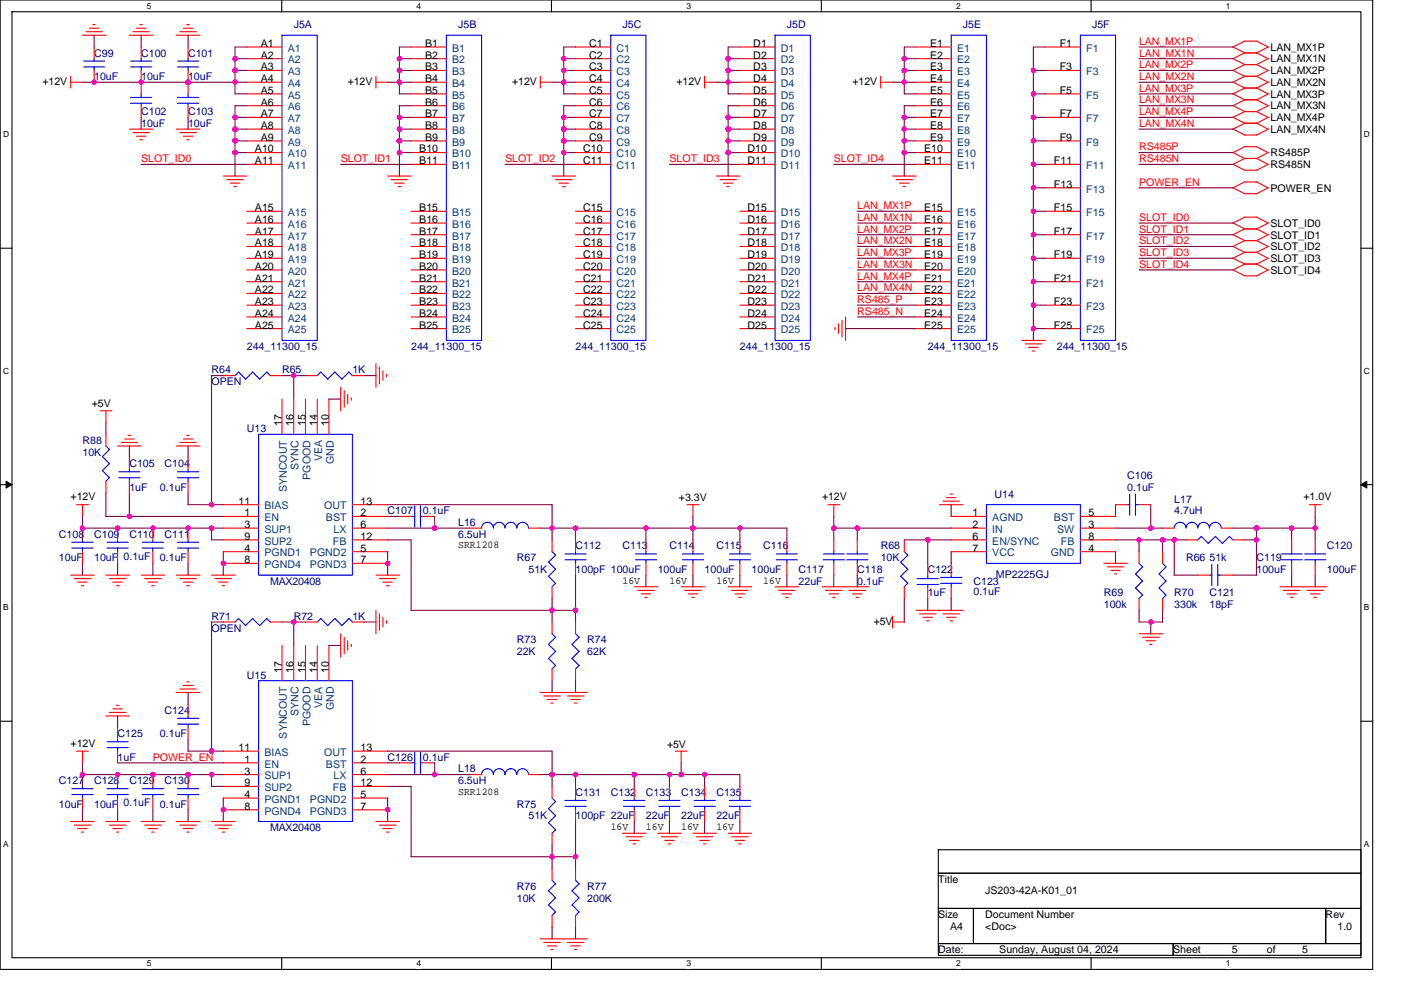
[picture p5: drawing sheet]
<svg xmlns="http://www.w3.org/2000/svg" width="297mm" height="210mm" viewBox="0 0 297 210" stroke-linecap="round" stroke-linejoin="round" font-family="sans-serif">
<path d="M0 0h291v205.6h-291zM2.5 2.5h286v200.6h-286z" fill="none" stroke="#000" stroke-width=".23"/>
<g fill="#fff">
<path d="M31.1 .3h1v1.9h-1z"/>
<path d="M31.1 203.4h1v2h-1z"/>
</g>
<path d="M59.7 0v2.5M59.7 203.1v2.5" fill="none" stroke="#000" stroke-width=".23"/>
<g fill="#fff">
<path d="M88.3 .3h1v1.9h-1z"/>
<path d="M88.3 203.4h1v2h-1z"/>
</g>
<path d="M116.9 0v2.5M116.9 203.1v2.5" fill="none" stroke="#000" stroke-width=".23"/>
<g fill="#fff">
<path d="M145.5 .3h1v1.9h-1z"/>
<path d="M145.5 203.4h1v2h-1z"/>
</g>
<path d="M174.1 0v2.5M174.1 203.1v2.5" fill="none" stroke="#000" stroke-width=".23"/>
<g fill="#fff">
<path d="M202.7 .3h1v1.9h-1z"/>
<path d="M202.7 203.4h1v2h-1z"/>
</g>
<path d="M231.3 0v2.5M231.3 203.1v2.5" fill="none" stroke="#000" stroke-width=".23"/>
<g fill="#fff">
<path d="M259.9 .3h1v1.9h-1z"/>
<path d="M259.9 203.4h1v2h-1z"/>
<path d="M.7 27.6h1.3v1.9h-1.3z"/>
<path d="M289.2 27.6h1.3v1.9h-1.3z"/>
<path d="M.7 77.7h1.3v2h-1.3z"/>
<path d="M289.2 77.7h1.3v2h-1.3z"/>
</g>
<path d="M0 52.6h2.5M288.5 52.6h2.5" fill="none" stroke="#000" stroke-width=".23"/>
<g fill="#fff">
<path d="M.7 127.9h1.2v2h-1.2z"/>
<path d="M289.2 127.9h1.2v2h-1.2z"/>
</g>
<path d="M0 102.8h2.5M288.5 102.8h2.5" fill="none" stroke="#000" stroke-width=".23"/>
<path d="M1.3 102.1l1.2 .7-1.2 .7zM288.5 102.8l1.3-.7v1.4z" fill="#000" stroke="#000" stroke-width=".21"/>
<g fill="#fff">
<path d="M.7 178h1.2v2h-1.2z"/>
<path d="M289.2 178h1.2v2h-1.2z"/>
</g>
<path d="M0 153h2.5M288.5 153h2.5M198.9 180.2h89.6v5h-89.6zM198.9 185.2h89.6v7.5h-89.6zM198.9 192.7h7.5v7.4h-7.5zM206.4 192.7h74.7v7.4h-74.7zM281.1 192.7h7.4v7.4h-7.4zM198.9 200.1h49.8v2.5h-49.8zM248.7 200.1h39.8v2.5h-39.8z" fill="none" stroke="#000" stroke-width=".23"/>
<g fill="none" stroke="#f00" stroke-width=".23">
<path d="M15 17.4h2.5M15 16.2v2.5M17.5 7.5h5M18.2 6.7h3.5M19 6h2M19.7 5.2h.5M20 10v2.4M20 14.9v2.5M27.4 7.5h5M28.1 6.7h3.6M28.9 6h2M29.7 5.2h.5"/>
<path d="M29.9 10v2.4M29.9 14.9v5M37.4 7.5h5M38.1 6.7h3.5M38.9 6h2M39.6 5.2h.5M39.9 10v2.4M39.9 14.9v5M52.3 17.4h7.5M52.3 10h7.5M52.3 12.4h7.5M52.3 14.9h7.5"/>
<path d="M52.3 19.9h7.5M79.7 16.2v2.5M79.7 17.4h2.5M87.2 17.4h7.4M87.2 10h7.4M87.2 12.4h7.4M87.2 14.9h7.4M87.2 19.9h7.4M114.6 17.4h2.5M114.6 16.2v2.5M122 17.4h7.5M122 10h7.5"/>
<path d="M122 12.4h7.5M122 14.9h7.5M122 19.9h7.5M149.4 17.4h2.5M149.4 16.2v2.5M156.9 17.4h7.4M156.9 10h7.4M156.9 12.4h7.4M156.9 14.9h7.4M156.9 19.9h7.4M186.7 17.4h2.5M186.7 16.2v2.5"/>
<path d="M194.2 17.4h7.5M194.2 10h7.5M194.2 12.4h7.5M194.2 14.9h7.5M194.2 19.9h7.5M221.6 10h7.5M221.6 14.9h7.5M221.6 19.9h7.5M261.4 12.4l2.5 1.3-2.5 1.2M261.4 14.9l2.5 1.3-2.5 1.2M261.4 17.4l2.5 1.3-2.5 1.2M261.4 19.9l2.5 1.3-2.5 1.2"/>
<path d="M261.4 9.9l2.5 1.3M263.9 13.7h2.5l2.5 1.3-2.5 1.2M263.9 16.2h2.5l2.5 1.3-2.5 1.2M263.9 18.7h2.5l2.5 1.2-2.5 1.3M263.9 8.7h2.5l2.5 1.3-2.5 1.2M263.9 11.2l-2.5 1.2M263.9 8.7l-2.5 1.3M266.4 11.2l2.5 1.3-2.5 1.2M266.4 11.2h-2.5M27.4 27.4h5M28.2 28.1h3.5M28.9 28.9h2"/>
<path d="M29.7 29.6h.5M29.9 22.4v2.5M37.4 27.4h5M38.1 28.1h3.5M38.9 28.9h2M39.6 29.6h.5M39.9 22.4v2.5M47.3 37.3h5M48.1 38.1h3.5M48.8 38.8h2M49.6 39.6h.5M52.3 27.4h7.5"/>
<path d="M52.3 22.4h7.5M52.3 24.9h7.5M52.3 29.9h7.5M52.3 32.4h7.5M52.3 34.9h7.5M82.2 37.3h5M82.9 38.1h3.5M83.7 38.8h2M84.4 39.6h.6M87.2 27.4h7.4M87.2 22.4h7.4M87.2 24.9h7.4"/>
<path d="M87.2 29.9h7.4M87.2 32.4h7.4M87.2 34.9h7.4M117 37.3h5M117.8 38.1h3.5M118.5 38.8h2M119.3 39.6h.5M122 27.4h7.5M122 22.4h7.5M122 24.9h7.5M122 29.9h7.5M122 32.4h7.5"/>
<path d="M122 34.9h7.5M151.9 37.3h5M152.6 38.1h3.5M153.4 38.8h2M154.1 39.6h.5M156.9 27.4h7.4M156.9 22.4h7.4M156.9 24.9h7.4M156.9 29.9h7.4M156.9 32.4h7.4M156.9 34.9h7.4M189.2 37.3h5"/>
<path d="M190 38.1h3.5M190.7 38.8h2M191.5 39.6h.5M194.2 27.4h7.5M194.2 22.4h7.5M194.2 24.9h7.5M194.2 29.9h7.5M194.2 32.4h7.5M194.2 34.9h7.5M221.6 24.9h7.5M221.6 29.9h7.5M221.6 34.9h7.5"/>
<path d="M221.6 39.8h7.5M261.4 22.4l2.5 1.3-2.5 1.2M261.4 24.9l2.5 1.2-2.5 1.3M261.4 27.4l2.5 1.2M261.4 39.8l2.5 1.3M261.4 32.3l2.5 1.3-2.5 1.3M261.4 34.8l2.5 1.3M261.4 39.8l2.5-1.2h2.5l2.5 1.3-2.5 1.2M261.4 32.4l2.5-1.3h2.5l2.5 1.3-2.5 1.2M263.9 21.2h2.5l2.5 1.2-2.5 1.3M263.9 23.7h2.5l2.5 1.2-2.5 1.3M263.9 26.1h2.5l2.5 1.3-2.5 1.3"/>
<path d="M263.9 28.6h2.5M263.9 33.6h2.5l2.5 1.3-2.5 1.2M263.9 36.1h2.5M52.3 44.8h7.5M52.3 47.3h7.5M52.3 49.8h7.5M52.3 52.3h7.5M52.3 54.8h7.5M52.3 57.3h7.5M52.3 59.8h7.5M87.2 44.8h7.4M87.2 47.3h7.4"/>
<path d="M87.2 49.8h7.4M87.2 52.3h7.4M87.2 54.8h7.4M87.2 57.3h7.4M87.2 59.8h7.4M122 44.8h7.5M122 47.3h7.5M122 49.8h7.5M122 52.3h7.5M122 54.8h7.5M122 57.3h7.5M122 59.8h7.5"/>
<path d="M156.9 44.8h7.4M156.9 47.3h7.4M156.9 49.8h7.4M156.9 52.3h7.4M156.9 54.8h7.4M156.9 57.3h7.4M156.9 59.8h7.4M194.2 44.8h7.5M194.2 47.3h7.5M194.2 49.8h7.5M194.2 52.3h7.5M194.2 54.8h7.5"/>
<path d="M194.2 57.3h7.5M194.2 59.8h7.5M221.6 44.8h7.5M221.6 49.8h7.5M221.6 54.8h7.5M221.6 59.8h7.5M261.4 47.3l2.5 1.3-2.5 1.2M261.4 49.8l2.5 1.2M261.4 52.3l2.5 1.2-2.5 1.3M261.4 54.8l2.5 1.2M261.4 57.2l2.5 1.3M261.4 47.3l2.5-1.3 2.5 .1 2.5 1.2-2.5 1.3"/>
<path d="M263.9 41.1h2.5M263.9 48.6h2.5M263.9 51h2.5M263.9 53.5h2.5M263.9 56h2.5M263.9 51l-2.5 1.3M263.9 56l-2.5 1.3M266.4 48.6l2.5 1.2M266.4 51l2.5 1.3M266.4 53.5l2.5 1.3M266.4 56l2.5 1.3M268.9 49.8l-2.5 1.3"/>
<path d="M268.9 52.3l-2.5 1.3M268.9 54.8l-2.5 1.2M268.9 57.3l-2.5 1.2h-2.5M47.3 79.7h2.5M52.3 62.2h7.5M52.3 64.7h7.5M52.3 67.2h7.5M52.3 69.7h7.5M57.3 79.7h2.5M64.8 79.7h2.5M74.7 79.7h2.5M79.7 77.2v4.9"/>
<path d="M80.5 77.9v3.5M81.2 78.7v2M81.9 79.4v.5M87.2 62.2h7.4M87.2 64.7h7.4M87.2 67.2h7.4M87.2 69.7h7.4M122 62.2h7.5M122 64.7h7.5M122 67.2h7.5M122 69.7h7.5M156.9 62.2h7.4"/>
<path d="M156.9 64.7h7.4M156.9 67.2h7.4M156.9 69.7h7.4M177 69.4v.6M177.8 68.7v2M178.5 68v3.5M179.3 67.2v5M194.2 62.2h7.5M194.2 64.7h7.5M194.2 67.2h7.5M194.2 69.7h7.5M216.6 72.2h5"/>
<path d="M217.4 72.9h3.5M218.1 73.7h2M218.8 74.4h.6M221.6 64.7h7.5M221.6 69.7h7.5M21.2 87.1h2.5M22.5 92.1v2.5M22.5 87.1v2.5M24.9 94.6h5M25.7 93.9h3.5M26.4 93.1h2M27.2 92.4h.5"/>
<path d="M27.4 97.1v2.5M37.4 94.6h5M38.1 93.9h3.5M38.9 93.1h2M39.6 92.4h.5M39.9 97.1v2.5M59.8 84.6v7.5M62.3 84.6v7.5M64.8 84.6v7.5M67.3 84.6v7.5M69.7 84.6v7.5M72.2 82.1v5"/>
<path d="M73 82.9v3.5M73.7 83.7v2M74.5 84.4v.5M16.2 107h2.5M17.5 112v2.5M17.5 117v2.5M17.5 107v2.6M22.5 102.1v2.5M24.9 112v2.5M24.9 117v2.5M27.4 102.1v2.5M32.4 112v2.5"/>
<path d="M32.4 117v2.5M39.9 102.1v2.5M39.9 112v2.5M39.9 117v2.5M47.3 107h7.5M47.3 119.5h7.5M47.3 109.5h7.5M47.3 112h7.5M47.3 117h7.5M47.3 114.5h7.5M74.7 107h7.5M74.7 119.5h7.5"/>
<path d="M74.7 109.5h7.5M74.7 112h7.5M74.7 117h7.5M74.7 114.5h7.5M84.7 109.5h2.5M89.7 109.5h2.5M99.6 112h2.5M112.1 112h2.5M117 114.5v2.5M122 114.5v2.5M122 119.5v2.5M136.9 114.5v2.5"/>
<path d="M136.9 119.5v2.5M145.7 107h2.5M146.9 107v2.6M146.9 114.5v2.5M146.9 119.5v2.5M156.9 114.5v2.5M156.9 119.5v2.5M166.8 114.5v2.5M166.8 119.5v2.5M175.5 107h2.6M176.8 107v2.6M176.8 114.5v2.5"/>
<path d="M176.8 119.5v2.5M181.8 114.5v2.5M181.8 119.5v2.5M191.7 114.5v2.5M196.7 119.5v2.5M199.2 107h5M199.9 106.3h3.5M200.7 105.6h2M201.4 104.8h.5M201.7 109.5h7.4M201.7 112h7.4M201.7 117h7.4"/>
<path d="M201.7 114.5h7.4M201.7 119.5v2.5M229.1 109.5h7.4M229.1 112h7.4M229.1 117h7.4M229.1 114.5h7.4M234 119.5h5M236.5 107h2.5M241.5 117v2.5M241.5 107h2.5M246.5 112h2.5M246.5 117v2.5"/>
<path d="M251.5 114.5h2.5M258.9 112h2.5M261.4 114.5h2.5M273.9 114.5v2.5M273.9 119.5v2.5M277.6 107h2.5M278.8 107v2.6M278.8 114.5v2.5M278.8 119.5v2.5M15 122h5M15.7 122.7h3.5M16.5 123.5h2"/>
<path d="M17.2 124.2h.5M22.5 122h4.9M23.2 122.7h3.5M23.9 123.5h2M24.7 124.2h.5M29.9 122h5M30.7 122.7h3.5M31.4 123.5h2M32.1 124.2h.6M37.4 122h5M38.1 122.7h3.5M38.9 123.5h2"/>
<path d="M39.6 124.2h.5M44.8 122h5M45.6 122.7h3.5M46.3 123.5h2M47.1 124.2h.5M47.3 131.9h2.5M57.3 131.9h2.5M59.8 136.9v7.5M62.3 136.9v7.5M64.8 131.9h2.5M64.8 136.9v7.5M67.3 136.9v7.5"/>
<path d="M69.7 136.9v7.5M72.2 134.4v5M73 135.1v3.6M73.7 135.9v2M74.5 136.7v.5M74.7 131.9h2.5M79.7 129.4v5M79.7 122h5M80.5 130.2v3.5M80.5 122.7h3.5M81.2 123.5h2M81.2 130.9v2"/>
<path d="M81.9 131.7v.5M81.9 124.2h.6M117 124.5v2.5M117 131.9v2.5M122 131.9v2.5M134.5 124.5h5M135.2 125.2h3.5M135.9 126h2M136.7 126.7h.5M144.4 124.5h5M145.2 125.2h3.5M145.9 126h2"/>
<path d="M146.7 126.7h.5M154.4 124.5h5M155.1 125.2h3.5M155.8 126h2.1M156.6 126.7h.5M164.3 124.5h5M165.1 125.2h3.5M165.8 126h2M166.6 126.7h.5M174.3 124.5h10M175 125.2h3.5M175.8 126h2"/>
<path d="M176.5 126.7h.6M180 125.2h3.5M180.7 126h2M181.5 126.7h.5M189.2 131.9h2.5M189.2 130.7v2.5M191.7 124.5v2.5M194.9 130.2h3.6M195.7 130.9h2M196.4 131.7h.6M196.7 124.5v2.5M199.9 130.2h3.5"/>
<path d="M200.7 130.9h2M201.4 131.7h.5M201.7 124.5v2.5M204.2 129.5h-10M234.8 120.2h3.5M235.5 121h2M236.3 121.7h.5M241.5 134.4h5M241.5 127v2.5M242.2 135.2h3.6M243 135.9h2M243.7 136.7h.6"/>
<path d="M246.5 127v2.5M254 122h2.4M258.9 122h2.5M271.4 124.5h9.9M272.1 125.2h3.5M272.8 126h2M273.6 126.7h.5M277.1 125.2h3.5M277.8 126h2M278.6 126.7h.5M16.2 159.3h2.5M17.5 159.3v2.5"/>
<path d="M22.4 151.8h5M23.2 151.1h3.5M23.9 150.3h2M24.7 149.6h.5M24.9 154.3v2.5M24.9 159.3v2.5M37.4 146.9h5M38.1 146.1h3.5M38.9 145.4h2M39.6 144.6h.5M39.9 149.4v2.4M39.9 154.3v2.5"/>
<path d="M47.3 159.3h7.5M74.7 159.3h7.5M114.6 146.9h9.9M115.3 147.6h3.5M116 148.4h2M116.8 149.1h.5M117 141.9v2.5M120.3 147.6h3.5M121 148.4h2M121.8 149.1h.5M122 141.9v2.5M143.2 159.3h2.5"/>
<path d="M144.4 159.3v2.5M15 174.2h5M15.7 175h3.5M16.5 175.7h2M17.2 176.5h.5M17.5 164.3v2.5M17.5 169.3v2.5M22.5 174.2h4.9M23.2 175h3.5M23.9 175.7h2M24.7 176.5h.5M24.9 164.3v2.5"/>
<path d="M24.9 169.3v2.5M29.9 174.2h5M30.7 175h3.5M31.4 175.7h2M32.1 176.5h.6M32.4 164.3v2.5M32.4 169.3v2.5M37.4 174.2h5M38.1 175h3.5M38.9 175.7h2M39.6 176.5h.5M39.9 164.3v2.5"/>
<path d="M39.9 169.3v2.5M44.8 174.2h5M45.6 175h3.5M46.3 175.7h2M47.1 176.5h.5M47.3 161.8h7.5M47.3 164.3h7.5M47.3 169.3h7.5M47.3 171.8h7.5M47.3 166.8h7.5M74.7 161.8h7.5M74.7 164.3h7.5"/>
<path d="M74.7 169.3h7.5M74.7 171.8h7.5M74.7 166.8h7.5M79.7 174.2h5M80.5 175h3.5M81.2 175.7h2M81.9 176.5h.6M84.7 161.8h2.5M89.7 161.8h2.5M99.6 164.3h2.5M112.1 164.3h2.5M117 166.8v2.5"/>
<path d="M117 176.7v2.5M122 166.8v2.5M122 171.8v2.4M132 176.7h5M132.7 177.5h3.5M133.5 178.2h2M134.2 179h.5M134.5 166.8v2.5M134.5 171.8v2.4M139.4 176.7h5M140.2 177.5h3.5M140.9 178.2h2"/>
<path d="M141.7 179h.5M141.9 166.8v2.5M141.9 171.8v2.4M146.9 176.7h5M147.7 177.5h3.5M148.4 178.2h2M149.2 179h.5M149.4 166.8v2.5M149.4 171.8v2.4M154.4 176.7h5M155.1 177.5h3.5M155.8 178.2h2.1"/>
<path d="M156.6 179h.5M156.9 166.8v2.5M156.9 171.8v2.4M115.3 199.9h3.5M117 184.2v2.5M117 194.2v2.5M120.3 199.9h3.5M122 184.2v2.5M122 194.2v2.5M124.5 199.1h-9.9M116 200.6h2M116.8 201.4h.5"/>
<path d="M121 200.6h2M121.8 201.4h.5"/>
</g>
<g fill="none" stroke="#00f" stroke-width=".23">
<path d="M17.7 14.2h4.5M17.7 13h4.5M20 12.4v.6M20 14.2v.7M27.7 14.2h4.5M27.7 13h4.5M29.9 12.4v.6M29.9 14.2v.7M29.9 19.9v.8M37.6 14.2h4.5M37.6 13h4.5M39.9 12.4v.6"/>
<path d="M39.9 14.2v.7M39.9 19.9v.8M59.8 7.5h7.5v64.7h-7.5zM94.6 7.5h7.5v64.7h-7.5zM129.5 7.5h7.4v64.7h-7.4zM164.3 7.5h7.5v64.7h-7.5zM201.7 7.5h7.4v64.7h-7.4zM229.1 7.5h7.4v64.7h-7.4zM27.7 20.7h4.4M27.7 21.9h4.4M29.9 21.9v.5M37.6 20.7h4.5"/>
<path d="M37.6 21.9h4.5M39.9 21.9v.5M50.6 78.9l1.5 1.5M50.6 78.9l-.8 .8M53.6 78.9l-1.5 1.5M56.6 78.9l.7 .8M56.6 78.9l-1.5 1.5-1.5-1.5M68 78.9l-.7 .8M71 78.9l-1.5 1.5-1.5-1.5M74 78.9l.7 .8M74 78.9l-1.5 1.5-1.5-1.5M21.7 96.8l1.5 1.6"/>
<path d="M21.7 99.8l1.5 1.5-.8 .8M22.5 94.6l.7 .8-1.5 1.5M23.2 98.3l-1.5 1.5M27.4 99.6v.5M39.9 99.6v.5M54.8 92.1h19.9v29.9h-19.9zM15.2 116.2h4.5M15.2 115h4.5M17.5 114.5v.5M17.5 116.2v.8M22.7 116.2h4.5M22.7 115h4.5"/>
<path d="M24.9 114.5v.5M24.9 116.2v.8M25.2 101.3h4.5M25.2 100.1h4.5M27.4 101.3v.8M30.2 116.2h4.5M30.2 115h4.5M32.4 114.5v.5M32.4 116.2v.8M37.6 116.2h4.5M37.6 115h4.5M37.6 101.3h4.5"/>
<path d="M37.6 100.1h4.5M39.9 101.3v.8M39.9 114.5v.5M39.9 116.2v.8M87.2 109.5h.7M87.9 107.3v4.5M89.1 109.5h.6M89.2 107.3v4.5M102.1 112a1.21 1.21 0 0 1 1.2-1.2h.1a1.24 1.24 0 0 1 1.2 1.2 1.24 1.24 0 0 1 1.2-1.2 1.24 1.24 0 0 1 1.3 1.2 1.21 1.21 0 0 1 1.2-1.2 1.24 1.24 0 0 1 1.3 1.2 1.24 1.24 0 0 1 1.2-1.2 1.24 1.24 0 0 1 1.3 1.2M116.3 119.2l1.5 1.6M117 117l.8 .8M117.8 117.8l-1.5 1.5"/>
<path d="M119.8 118.7h4.5M119.8 117.5h4.5M122 117v.5M122 118.7v.8M134.7 118.7h4.5M134.7 117.5h4.5M136.9 117v.5M136.9 118.7v.8M144.7 118.7h4.5M144.7 117.5h4.5M146.9 117v.5M146.9 118.7v.8"/>
<path d="M154.6 118.7h4.5M154.6 117.5h4.5M156.9 117v.5M156.9 118.7v.8M164.6 118.7h4.5M164.6 117.5h4.5M166.8 117v.5M166.8 118.7v.8M174.5 118.7h4.5M174.5 117.5h4.5M176.8 117v.5M176.8 118.7v.8"/>
<path d="M179.5 118.7h4.5M179.5 117.5h4.5M181.8 117v.5M181.8 118.7v.8M191 119.2l1.5 1.5-1.6 1.6M191.7 117l.8 .8-1.6 1.5M209.1 107h20v12.5h-20zM239 107h.5M239.5 104.8v4.5M240.7 107h.8M240.7 104.8v4.5M241.5 119.5l.8 .7"/>
<path d="M246.5 119.5l.7 .7M249 112a1.21 1.21 0 0 1 1.2-1.2 1.24 1.24 0 0 1 1.3 1.2 1.21 1.21 0 0 1 1.2-1.2 1.24 1.24 0 0 1 1.3 1.2 1.24 1.24 0 0 1 1.2-1.2 1.24 1.24 0 0 1 1.2 1.2 1.21 1.21 0 0 1 1.3-1.2 1.24 1.24 0 0 1 1.2 1.2M254.7 113.8l1.5 1.5M254.7 113.7l-.7 .8M256.9 119.7v4.5M257.7 113.8l1.5 1.5M257.7 113.7l-1.5 1.6M258.2 119.7v4.5M261.4 114.5l-.7-.8-1.5 1.6M271.6 118.7h4.5M271.6 117.5h4.5M273.9 117v.5"/>
<path d="M273.9 118.7v.8M276.6 118.7h4.5M276.6 117.5h4.5M278.8 117v.5M278.8 118.7v.8M50.6 131.2l1.5 1.5M50.6 131.2l-.8 .7M57.3 132l-.7-.8-1.5 1.5-1.5-1.5-1.5 1.5M71 131.2l1.5 1.5 1.5-1.5 .7 .8M71 131.2l-1.5 1.5-1.5-1.5-.7 .7M116.3 136.7l1.5 1.5M116.3 139.7l1.5 1.5"/>
<path d="M116.3 122.2l1.5 1.5M117 134.4l.8 .8M117.8 135.2l-1.5 1.5M117.8 138.2l-1.5 1.5M117.8 120.7l-1.5 1.6M117.8 123.7l-.8 .8M122 134.4l.8 .8M122.8 135.2l-1.5 1.5 1.5 1.5M122.8 138.2l-1.5 1.5 1.5 1.5-.8 .7M191 122.2l1.5 1.5M192.5 123.7l-.8 .8M194.4 122.7h4.5"/>
<path d="M194.4 124h4.5M196.7 122v.7M196.7 124v.5M199.4 123.7h4.5M199.4 122.5h4.5M201.7 122v.5M201.7 123.7v.8M242.2 120.2l-1.5 1.6 1.6 1.5M242.2 123.2l-1.5 1.5 1.6 1.5M242.2 126.2l-.7 .8M247.2 120.2l-1.5 1.6 1.5 1.5M247.2 123.2l-1.5 1.5 1.5 1.5"/>
<path d="M247.2 126.2l-.7 .8M256.4 122h.6M258.2 122h.7M22.7 158.6h4.5M22.7 157.3h4.5M24.9 156.8v.6M24.9 158.6v.7M37.6 153.6h4.5M37.6 152.4h4.5M39.9 151.8v.6M39.9 153.6v.7M54.8 144.4h19.9v29.8h-19.9z"/>
<path d="M87.9 159.6v4.5M89.2 159.6v4.5M117.8 141.1l-.8 .8M15.2 168.5h4.5M15.2 167.3h4.5M17.5 166.8v.5M17.5 168.5v.8M22.7 168.5h4.5M22.7 167.3h4.5M24.9 166.8v.5M24.9 168.5v.8M30.2 168.5h4.5"/>
<path d="M30.2 167.3h4.5M32.4 166.8v.5M32.4 168.5v.8M37.6 168.5h4.5M37.6 167.3h4.5M39.9 166.8v.5M39.9 168.5v.8M87.2 161.8h.7M89.1 161.8h.6M102.1 164.3a1.23 1.23 0 0 1 1.2-1.3h.1a1.26 1.26 0 0 1 1.2 1.3 1.24 1.24 0 0 1 1.2-1.3 1.24 1.24 0 0 1 1.3 1.3 1.23 1.23 0 0 1 1.2-1.3 1.26 1.26 0 0 1 1.3 1.3 1.24 1.24 0 0 1 1.2-1.3 1.24 1.24 0 0 1 1.3 1.3M116.3 171.5l1.5 1.5M116.3 174.5l1.5 1.5"/>
<path d="M117 169.3l.8 .7M117.8 170l-1.5 1.5M117.8 173l-1.5 1.5M117.8 176l-.8 .8M119.8 171h4.5M119.8 169.8h4.5M122 169.3v.5M122 171v.8M132.2 171h4.5M132.2 169.8h4.5M134.5 169.3v.5M134.5 171v.8"/>
<path d="M139.7 171h4.5M139.7 169.8h4.5M141.9 169.3v.5M141.9 171v.8M147.2 171h4.5M147.2 169.8h4.5M149.4 169.3v.5M149.4 171v.8M154.6 171h4.5M154.6 169.8h4.5M156.9 169.3v.5M156.9 171v.8"/>
<path d="M116.3 188.9l1.5 1.6M116.3 191.9l1.5 1.5M117 186.7l.8 .8M117.8 187.5l-1.5 1.5M117.8 190.4l-1.5 1.5M117.8 193.4l-.8 .8M121.3 188.9l1.5 1.6-1.5 1.4 1.5 1.5M122 186.7l.8 .8-1.5 1.5M122.8 193.4l-.8 .8"/>
</g>
<g fill="none" stroke="#800040" stroke-width=".23">
<path d="M17.5 17.4h34.8M20 7.5v2.5M29.9 7.5v2.5M39.9 7.5v2.5M49.8 12.4h2.5M49.8 14.9h2.5M52.3 10h-2.5v9.9h2.5M82.2 17.4h5M84.7 12.4h2.5M84.7 14.9h2.5M87.2 10h-2.5v9.9h2.5M119.5 12.4h2.5"/>
<path d="M119.5 14.9h2.5M122 17.4h-5M122 10h-2.5v9.9h2.5M151.9 17.4h5M154.4 12.4h2.5M154.4 14.9h2.5M156.9 10h-2.5v9.9h2.5M191.7 14.9h2.5M191.7 12.4h2.5M194.2 17.4h-5M194.2 10h-2.5v9.9h2.5M219.1 14.9h2.5"/>
<path d="M219.1 19.9h2.5M221.6 10h-2.5v62.2M241.5 10h19.9M241.5 12.4h19.9M241.5 14.9h19.9M241.5 17.4h19.9M241.5 19.9h19.9M29.9 34.9h22.4M29.9 24.9v2.5M39.9 24.9v2.5M49.8 24.9h2.5M49.8 29.9h2.5"/>
<path d="M49.8 32.4h2.5M49.8 27.4h2.5M52.3 22.4h-2.5v15M72.2 34.9h15M84.7 27.4h2.5M84.7 29.9h2.5M84.7 24.9h2.5M84.7 32.4h2.5M87.2 22.4h-2.5v15M107.1 34.9h14.9M119.5 27.4h2.5M119.5 29.9h2.5"/>
<path d="M119.5 24.9h2.5M119.5 32.4h2.5M122 22.4h-2.5v15M141.9 34.9h15M154.4 32.4h2.5M154.4 29.9h2.5M154.4 27.4h2.5M154.4 24.9h2.5M156.9 22.4h-2.5v15M176.8 34.9h17.4M191.7 24.9h2.5M191.7 27.4h2.5"/>
<path d="M191.7 29.9h2.5M191.7 32.4h2.5M194.2 22.4h-2.5v15M219.1 39.8h2.5M219.1 24.9h2.5M219.1 34.9h2.5M219.1 29.9h2.5M241.5 22.4h19.9M241.5 24.9h19.9M241.5 27.4h19.9M241.5 39.8h19.9M241.5 32.4h19.9"/>
<path d="M241.5 34.9h19.9M181.8 47.3h12.4M181.8 49.8h12.4M181.8 52.3h12.4M181.8 54.8h12.4M181.8 57.3h12.4M181.8 44.8h12.4M181.8 59.8h12.4M219.1 49.8h2.5M219.1 54.8h2.5M219.1 44.8h2.5M219.1 59.8h2.5"/>
<path d="M241.5 47.3h19.9M241.5 52.3h19.9M241.5 54.8h19.9M241.5 49.8h19.9M241.5 57.3h19.9M47.3 79.7h-2.5v27.3M59.8 79.7h5M62.3 79.7v4.9M77.2 79.7h2.5M179.3 69.7h14.9M181.8 62.2h12.4M181.8 64.7h12.4"/>
<path d="M181.8 67.2h12.4M219.1 64.7h2.5M219.1 69.7h2.5M22.5 89.6v2.5M27.4 94.6v2.5M39.9 94.6v2.5M69.7 84.6h2.5M17.5 112h29.8M17.5 119.5v2.5M17.5 109.5v5M22.4 109.5h25M22.5 104.5v5"/>
<path d="M24.9 119.5v2.5M27.4 104.6v5M32.4 119.5v2.5M39.9 104.5v2.5h7.4M39.9 119.5v2.5M44.8 112v2.5h2.5M47.3 117v5M82.2 112h17.4M82.2 107h34.8v7.5M82.2 109.5h2.5M82.2 114.5h5v15h34.8M82.2 117v5"/>
<path d="M92.2 109.5v2.5M114.5 112h52.4M122 112v2.5M136.9 112v2.5M146.9 109.5v5M156.9 112v2.5M166.8 112v2.5M176.8 109.5v5M181.8 112v2.5M196.7 114.5v5M201.7 117v2.5M201.7 107v2.6"/>
<path d="M201.7 114.5h-10M201.7 112h-24.9M236.5 117v2.5M236.5 107v2.6M241.5 114.5v2.5M244 107v5M246.5 114.5v2.5M246.5 112h-10M249 114.5v7.5M251.5 114.5h-15M263.9 114.5h2.5M266.4 112v10"/>
<path d="M273.9 112v2.5M278.8 109.5v5M278.9 112h-17.5M47.3 131.9h-2.5v27.4M59.8 131.9h5M62.3 131.9v5M69.7 136.9h2.5M77.2 131.9h2.5M117 126.9v5M122 122v9.9M136.9 122v2.5M146.9 122v2.5"/>
<path d="M156.9 122v2.5M166.8 122v2.5M176.8 122v2.5M181.8 122v2.5M191.7 127v5M196.7 127v2.5M201.7 127v2.5M241.5 129.5v2.5l5-.1M244 131.9v2.6M246.5 129.5v2.5M249 122h5M261.4 122h5"/>
<path d="M273.9 122v2.5M278.8 122v2.5M24.9 151.8v2.5M39.9 146.9v2.5M39.9 156.8v2.5h7.4M82.2 159.3h34.8M117 144.4v2.5M117 159.3v7.5M122 144.4v2.5M17.5 171.8v2.5M17.5 161.8v5M24.9 161.8h22.4"/>
<path d="M24.9 171.8v2.5M32.4 171.8v2.5M39.9 171.8v2.5M44.8 164.3v2.5h2.5M47.3 169.3v5M47.3 164.3h-29.8M82.2 166.8h5M82.2 164.3h17.4M82.2 161.8h2.5M82.2 169.3v5M87.2 166.8v14.9h34.8M92.2 161.8v2.5"/>
<path d="M114.5 164.3h42.4v2.5M117 179.2v5M122 174.2v10M122 164.3v2.5M134.5 174.2v2.6M134.5 164.3v2.5M141.9 174.2v2.6M141.9 164.3v2.5M144.4 161.8v2.5M149.4 174.2v2.6M149.4 164.3v2.5M156.9 174.2v2.6"/>
<path d="M117 196.6v2.5M122 196.7v2.5"/>
</g>
<g fill="#f0f" stroke="#f0f" stroke-width=".23">
<circle cx="244" cy="112" r=".49"/>
<circle cx="266.4" cy="112" r=".49"/>
<circle cx="273.9" cy="112" r=".49"/>
<circle cx="278.8" cy="112" r=".49"/>
<circle cx="241.5" cy="114.5" r=".49"/>
<circle cx="246.5" cy="114.5" r=".49"/>
<circle cx="266.4" cy="114.5" r=".49"/>
<circle cx="44.8" cy="159.3" r=".49"/>
<circle cx="62.3" cy="131.9" r=".49"/>
<circle cx="117" cy="164.3" r=".49"/>
<circle cx="92.1" cy="164.3" r=".49"/>
<circle cx="122" cy="164.3" r=".49"/>
<circle cx="134.4" cy="164.3" r=".49"/>
<circle cx="141.9" cy="164.3" r=".49"/>
<circle cx="149.4" cy="164.3" r=".49"/>
<circle cx="144.4" cy="164.3" r=".49"/>
<circle cx="117" cy="181.7" r=".49"/>
<circle cx="122" cy="181.7" r=".49"/>
<circle cx="44.8" cy="107" r=".49"/>
<circle cx="62.3" cy="79.6" r=".49"/>
<circle cx="92.1" cy="112" r=".49"/>
<circle cx="117" cy="112" r=".49"/>
<circle cx="122" cy="112" r=".49"/>
<circle cx="136.9" cy="112" r=".49"/>
<circle cx="146.9" cy="112" r=".49"/>
<circle cx="156.9" cy="112" r=".49"/>
<circle cx="47.3" cy="119.5" r=".49"/>
<circle cx="117" cy="129.4" r=".49"/>
<circle cx="122" cy="129.4" r=".49"/>
<circle cx="196.7" cy="114.5" r=".49"/>
<circle cx="249" cy="114.5" r=".49"/>
<circle cx="84.7" cy="24.9" r=".49"/>
<circle cx="154.4" cy="12.4" r=".49"/>
<circle cx="49.8" cy="17.4" r=".49"/>
<circle cx="49.8" cy="24.9" r=".49"/>
<circle cx="219.1" cy="14.9" r=".49"/>
<circle cx="219.1" cy="19.9" r=".49"/>
<circle cx="154.4" cy="32.4" r=".49"/>
<circle cx="119.5" cy="29.9" r=".49"/>
<circle cx="119.5" cy="32.4" r=".49"/>
<circle cx="154.4" cy="24.9" r=".49"/>
<circle cx="47.3" cy="171.7" r=".49"/>
<circle cx="82.2" cy="171.7" r=".49"/>
<circle cx="84.7" cy="29.9" r=".49"/>
<circle cx="49.8" cy="32.4" r=".49"/>
<circle cx="49.8" cy="29.9" r=".49"/>
<circle cx="119.5" cy="27.4" r=".49"/>
<circle cx="219.1" cy="34.8" r=".49"/>
<circle cx="219.1" cy="59.7" r=".49"/>
<circle cx="24.9" cy="112" r=".49"/>
<circle cx="17.5" cy="112" r=".49"/>
<circle cx="219.1" cy="64.7" r=".49"/>
<circle cx="244" cy="131.9" r=".49"/>
<circle cx="119.5" cy="17.4" r=".49"/>
<circle cx="17.5" cy="164.3" r=".49"/>
<circle cx="119.5" cy="12.4" r=".49"/>
<circle cx="219.1" cy="39.8" r=".49"/>
<circle cx="119.5" cy="24.9" r=".49"/>
<circle cx="191.7" cy="32.4" r=".49"/>
<circle cx="176.8" cy="112" r=".49"/>
<circle cx="181.8" cy="112" r=".49"/>
<circle cx="44.8" cy="112" r=".49"/>
<circle cx="84.7" cy="32.4" r=".49"/>
<circle cx="154.4" cy="27.4" r=".49"/>
<circle cx="191.7" cy="24.9" r=".49"/>
<circle cx="84.7" cy="17.4" r=".49"/>
<circle cx="44.8" cy="164.3" r=".49"/>
<circle cx="191.7" cy="12.4" r=".49"/>
<circle cx="219.1" cy="24.9" r=".49"/>
<circle cx="219.1" cy="29.9" r=".49"/>
<circle cx="219.1" cy="49.8" r=".49"/>
<circle cx="219.1" cy="54.8" r=".49"/>
<circle cx="154.4" cy="17.4" r=".49"/>
<circle cx="119.5" cy="14.9" r=".49"/>
<circle cx="154.4" cy="14.9" r=".49"/>
<circle cx="191.7" cy="14.9" r=".49"/>
<circle cx="82.2" cy="119.5" r=".49"/>
<circle cx="84.7" cy="27.4" r=".49"/>
<circle cx="191.7" cy="27.4" r=".49"/>
<circle cx="191.7" cy="29.9" r=".49"/>
<circle cx="219.1" cy="44.8" r=".49"/>
<circle cx="39.9" cy="17.4" r=".49"/>
<circle cx="24.9" cy="164.3" r=".49"/>
<circle cx="39.9" cy="112" r=".49"/>
<circle cx="32.4" cy="112" r=".49"/>
<circle cx="84.7" cy="12.4" r=".49"/>
<circle cx="84.7" cy="14.9" r=".49"/>
<circle cx="49.8" cy="27.4" r=".49"/>
<circle cx="154.4" cy="29.9" r=".49"/>
<circle cx="49.8" cy="12.4" r=".49"/>
<circle cx="49.8" cy="14.9" r=".49"/>
<circle cx="219.1" cy="69.7" r=".49"/>
<circle cx="39.9" cy="164.3" r=".5"/>
<circle cx="32.4" cy="164.3" r=".49"/>
<circle cx="20" cy="17.4" r=".49"/>
<circle cx="29.9" cy="17.4" r=".49"/>
<circle cx="191.7" cy="17.4" r=".49"/>
<circle cx="27.4" cy="109.5" r=".49"/>
</g>
<g font-size="2.2">
<text x="55.3" y="9.9">A1</text>
<text x="90.1" y="9.9">B1</text>
<text x="124.9" y="9.9">C1</text>
<text x="159.7" y="9.9">D1</text>
<text x="197.2" y="9.9">E1</text>
<text x="224.7" y="9.9">F1</text>
<text x="269.4" y="10.8">LAN_MX1P</text>
<text x="9" y="18">+12V</text>
<text x="55.3" y="12.4">A2</text>
<text x="55.3" y="14.9">A3</text>
<text x="55.3" y="17.4">A4</text>
<text x="73.7" y="18">+12V</text>
<text x="90.1" y="12.4">B2</text>
<text x="90.1" y="14.9">B3</text>
<text x="90.1" y="17.4">B4</text>
<text x="108.6" y="18">+12V</text>
<text x="124.9" y="12.4">C2</text>
<text x="124.9" y="14.9">C3</text>
<text x="124.9" y="17.4">C4</text>
<text x="143.4" y="18">+12V</text>
<text x="159.7" y="12.4">D2</text>
<text x="159.7" y="14.9">D3</text>
<text x="159.7" y="17.4">D4</text>
<text x="180.8" y="18">+12V</text>
<text x="197.2" y="12.4">E2</text>
<text x="197.2" y="14.9">E3</text>
<text x="197.2" y="17.4">E4</text>
<text x="224.7" y="14.9">F3</text>
<text x="269.4" y="13.3">LAN_MX1N</text>
<text x="269.4" y="15.7">LAN_MX2P</text>
<text x="55.3" y="19.9">A5</text>
<text x="55.3" y="22.4">A6</text>
<text x="90.1" y="19.9">B5</text>
<text x="90.1" y="22.4">B6</text>
<text x="124.9" y="19.9">C5</text>
<text x="124.9" y="22.4">C6</text>
<text x="159.7" y="19.9">D5</text>
<text x="159.7" y="22.4">D6</text>
<text x="197.2" y="19.9">E5</text>
<text x="197.2" y="22.4">E6</text>
<text x="224.7" y="19.9">F5</text>
<text x="269.4" y="18.2">LAN_MX2N</text>
<text x="269.4" y="20.7">LAN_MX3P</text>
<text x="269.4" y="23.2">LAN_MX3N</text>
<text x="55.3" y="24.9">A7</text>
<text x="55.3" y="27.4">A8</text>
<text x="55.3" y="29.9">A9</text>
<text x="90.1" y="24.9">B7</text>
<text x="90.1" y="27.4">B8</text>
<text x="90.1" y="29.9">B9</text>
<text x="124.9" y="24.9">C7</text>
<text x="124.9" y="27.4">C8</text>
<text x="124.9" y="29.9">C9</text>
<text x="159.7" y="24.9">D7</text>
<text x="159.7" y="27.4">D8</text>
<text x="159.7" y="29.9">D9</text>
<text x="197.2" y="24.9">E7</text>
<text x="197.2" y="27.4">E8</text>
<text x="197.2" y="29.9">E9</text>
<text x="224.7" y="24.9">F7</text>
<text x="224.7" y="29.9">F9</text>
<text x="269.4" y="25.7">LAN_MX4P</text>
<text x="269.4" y="28.2">LAN_MX4N</text>
<text x="54.1" y="32.3">A10</text>
<text x="54.1" y="34.8">A11</text>
<text x="88.9" y="32.3">B10</text>
<text x="88.9" y="34.8">B11</text>
<text x="123.6" y="32.3">C10</text>
<text x="123.6" y="34.8">C11</text>
<text x="158.5" y="32.3">D10</text>
<text x="158.5" y="34.8">D11</text>
<text x="195.9" y="32.3">E10</text>
<text x="195.9" y="34.8">E11</text>
<text x="223.5" y="34.8">F11</text>
<text x="269.4" y="33.1">RS485P</text>
<text x="269.4" y="35.6">RS485N</text>
<text x="223.5" y="39.8">F13</text>
<text x="269.4" y="40.6">POWER_EN</text>
<text x="54.1" y="44.8">A15</text>
<text x="54.1" y="47.3">A16</text>
<text x="88.9" y="44.8">B15</text>
<text x="88.9" y="47.3">B16</text>
<text x="123.6" y="44.8">C15</text>
<text x="123.6" y="47.3">C16</text>
<text x="158.5" y="44.8">D15</text>
<text x="158.5" y="47.3">D16</text>
<text x="195.9" y="44.8">E15</text>
<text x="195.9" y="47.3">E16</text>
<text x="223.5" y="44.8">F15</text>
<text x="54.1" y="49.8">A17</text>
<text x="54.1" y="52.3">A18</text>
<text x="88.9" y="49.8">B17</text>
<text x="88.9" y="52.3">B18</text>
<text x="123.6" y="49.8">C17</text>
<text x="123.6" y="52.3">C18</text>
<text x="158.5" y="49.8">D17</text>
<text x="158.5" y="52.3">D18</text>
<text x="195.9" y="49.8">E17</text>
<text x="195.9" y="52.3">E18</text>
<text x="223.5" y="49.8">F17</text>
<text x="269.4" y="48.1">SLOT_ID0</text>
<text x="269.4" y="50.6">SLOT_ID1</text>
<text x="269.4" y="53.1">SLOT_ID2</text>
<text x="54.1" y="54.8">A19</text>
<text x="54.1" y="57.2">A20</text>
<text x="54.1" y="59.7">A21</text>
<text x="88.9" y="54.8">B19</text>
<text x="88.9" y="57.2">B20</text>
<text x="88.9" y="59.7">B21</text>
<text x="123.6" y="54.8">C19</text>
<text x="123.6" y="57.2">C20</text>
<text x="123.6" y="59.7">C21</text>
<text x="158.5" y="54.8">D19</text>
<text x="158.5" y="57.2">D20</text>
<text x="158.5" y="59.7">D21</text>
<text x="195.9" y="54.8">E19</text>
<text x="195.9" y="57.2">E20</text>
<text x="195.9" y="59.7">E21</text>
<text x="223.5" y="54.8">F19</text>
<text x="223.5" y="59.7">F21</text>
<text x="269.4" y="55.6">SLOT_ID3</text>
<text x="269.4" y="58">SLOT_ID4</text>
<text x="54.1" y="62.2">A22</text>
<text x="54.1" y="64.7">A23</text>
<text x="88.9" y="62.2">B22</text>
<text x="88.9" y="64.7">B23</text>
<text x="123.6" y="62.2">C22</text>
<text x="123.6" y="64.7">C23</text>
<text x="158.5" y="62.2">D22</text>
<text x="158.5" y="64.7">D23</text>
<text x="195.9" y="62.2">E22</text>
<text x="195.9" y="64.7">E23</text>
<text x="223.5" y="64.7">F23</text>
<text x="54.1" y="67.2">A24</text>
<text x="54.1" y="69.7">A25</text>
<text x="88.9" y="67.2">B24</text>
<text x="88.9" y="69.7">B25</text>
<text x="123.6" y="67.2">C24</text>
<text x="123.6" y="69.7">C25</text>
<text x="158.5" y="67.2">D24</text>
<text x="158.5" y="69.7">D25</text>
<text x="195.9" y="67.2">E24</text>
<text x="195.9" y="69.7">E25</text>
<text x="223.5" y="69.7">F25</text>
<text x="19.5" y="86.4">+5V</text>
<text x="59.8" y="90.4" transform="rotate(-90 59.8 90.4)">17</text>
<text x="62.2" y="90.4" transform="rotate(-90 62.2 90.4)">16</text>
<text x="64.7" y="90.4" transform="rotate(-90 64.7 90.4)">15</text>
<text x="67.2" y="90.4" transform="rotate(-90 67.2 90.4)">14</text>
<text x="69.7" y="90.4" transform="rotate(-90 69.7 90.4)">10</text>
<text x="15" y="106.1">+12V</text>
<text x="50.6" y="107">11</text>
<text x="76.5" y="107">13</text>
<text x="143.9" y="106.3">+3.3V</text>
<text x="174.3" y="106.1">+12V</text>
<text x="276.3" y="106.1">+1.0V</text>
<text x="51.8" y="109.5">1</text>
<text x="51.8" y="112">3</text>
<text x="76.5" y="109.5">2</text>
<text x="76.5" y="112">6</text>
<text x="206.2" y="109.5">1</text>
<text x="206.2" y="112">2</text>
<text x="230.8" y="112">3</text>
<text x="230.8" y="109.5">5</text>
<text x="51.8" y="117">4</text>
<text x="51.8" y="119.5">8</text>
<text x="51.8" y="114.5">9</text>
<text x="76.5" y="117">5</text>
<text x="76.5" y="119.5">7</text>
<text x="76.5" y="114.5">12</text>
<text x="97.1" y="116.3">SRR1208</text>
<text x="206.2" y="114.5">6</text>
<text x="206.2" y="117">7</text>
<text x="230.8" y="117">4</text>
<text x="230.8" y="114.5">8</text>
<text x="132" y="123.8">16V</text>
<text x="141.9" y="123.8">16V</text>
<text x="151.9" y="123.8">16V</text>
<text x="161.8" y="123.8">16V</text>
<text x="185.2" y="132.5">+5V</text>
<text x="59.8" y="142.6" transform="rotate(-90 59.8 142.6)">17</text>
<text x="62.2" y="142.6" transform="rotate(-90 62.2 142.6)">16</text>
<text x="64.7" y="142.6" transform="rotate(-90 64.7 142.6)">15</text>
<text x="67.2" y="142.6" transform="rotate(-90 67.2 142.6)">14</text>
<text x="69.7" y="142.6" transform="rotate(-90 69.7 142.6)">10</text>
<text x="15" y="158.4">+12V</text>
<text x="50.6" y="159.3">11</text>
<text x="51.8" y="161.8">1</text>
<text x="76.5" y="161.8">2</text>
<text x="76.5" y="159.3">13</text>
<text x="141.4" y="158.6">+5V</text>
<text x="51.8" y="164.3">3</text>
<text x="51.8" y="166.8">9</text>
<text x="76.5" y="164.3">6</text>
<text x="76.5" y="166.8">12</text>
<text x="51.8" y="169.2">4</text>
<text x="51.8" y="171.7">8</text>
<text x="76.5" y="169.2">5</text>
<text x="76.5" y="171.7">7</text>
<text x="97.1" y="168.6">SRR1208</text>
<text x="129.5" y="176">16V</text>
<text x="136.9" y="176">16V</text>
<text x="144.4" y="176">16V</text>
<text x="151.9" y="176">16V</text>
<text x="198.9" y="187.2">Title</text>
<text x="208.9" y="189.7">JS203-42A-K01_01</text>
<text x="198.9" y="194.7">Size</text>
<text x="201.4" y="197.2">A4</text>
<text x="208.9" y="194.7">Document Number</text>
<text x="208.9" y="197.2">&lt;Doc&gt;</text>
<text x="281.1" y="194.7">Rev</text>
<text x="283.6" y="197.2">1.0</text>
<text x="198.9" y="202.2">Date:</text>
<text x="211.9" y="202.2">Sunday, August 04, 2024</text>
<text x="248.7" y="202.2">Sheet</text>
<text x="261.2" y="202.2">5</text>
<text x="268.6" y="202.2">of</text>
<text x="276.1" y="202.2">5</text>
</g>
<g font-size="2.2" fill="#004080">
<text x="61" y="11">A1</text>
<text x="95.9" y="11">B1</text>
<text x="130.7" y="11">C1</text>
<text x="165.6" y="11">D1</text>
<text x="202.9" y="11">E1</text>
<text x="230.3" y="11">F1</text>
<text x="61" y="13.5">A2</text>
<text x="61" y="16">A3</text>
<text x="95.9" y="13.5">B2</text>
<text x="95.9" y="16">B3</text>
<text x="130.7" y="13.5">C2</text>
<text x="130.7" y="16">C3</text>
<text x="165.6" y="13.5">D2</text>
<text x="165.6" y="16">D3</text>
<text x="202.9" y="13.5">E2</text>
<text x="202.9" y="16">E3</text>
<text x="230.3" y="16">F3</text>
<text x="61" y="18.5">A4</text>
<text x="61" y="20.9">A5</text>
<text x="61" y="23.4">A6</text>
<text x="95.9" y="18.5">B4</text>
<text x="95.9" y="20.9">B5</text>
<text x="95.9" y="23.4">B6</text>
<text x="130.7" y="18.5">C4</text>
<text x="130.7" y="20.9">C5</text>
<text x="130.7" y="23.4">C6</text>
<text x="165.6" y="18.5">D4</text>
<text x="165.6" y="20.9">D5</text>
<text x="165.6" y="23.4">D6</text>
<text x="202.9" y="18.5">E4</text>
<text x="202.9" y="20.9">E5</text>
<text x="202.9" y="23.4">E6</text>
<text x="230.3" y="20.9">F5</text>
<text x="61" y="25.9">A7</text>
<text x="61" y="28.4">A8</text>
<text x="95.9" y="25.9">B7</text>
<text x="95.9" y="28.4">B8</text>
<text x="130.7" y="25.9">C7</text>
<text x="130.7" y="28.4">C8</text>
<text x="165.6" y="25.9">D7</text>
<text x="165.6" y="28.4">D8</text>
<text x="202.9" y="25.9">E7</text>
<text x="202.9" y="28.4">E8</text>
<text x="230.3" y="25.9">F7</text>
<text x="61" y="30.9">A9</text>
<text x="61" y="33.4">A10</text>
<text x="61" y="35.9">A11</text>
<text x="95.9" y="30.9">B9</text>
<text x="95.9" y="33.4">B10</text>
<text x="95.9" y="35.9">B11</text>
<text x="130.7" y="30.9">C9</text>
<text x="130.7" y="33.4">C10</text>
<text x="130.7" y="35.9">C11</text>
<text x="165.6" y="30.9">D9</text>
<text x="165.6" y="33.4">D10</text>
<text x="165.6" y="35.9">D11</text>
<text x="202.9" y="30.9">E9</text>
<text x="202.9" y="33.4">E10</text>
<text x="202.9" y="35.9">E11</text>
<text x="230.3" y="30.9">F9</text>
<text x="230.3" y="35.9">F11</text>
<text x="230.3" y="40.9">F13</text>
<text x="61" y="45.8">A15</text>
<text x="95.9" y="45.8">B15</text>
<text x="130.7" y="45.8">C15</text>
<text x="165.6" y="45.8">D15</text>
<text x="202.9" y="45.8">E15</text>
<text x="230.3" y="45.8">F15</text>
<text x="61" y="48.3">A16</text>
<text x="61" y="50.8">A17</text>
<text x="61" y="53.3">A18</text>
<text x="95.9" y="48.3">B16</text>
<text x="95.9" y="50.8">B17</text>
<text x="95.9" y="53.3">B18</text>
<text x="130.7" y="48.3">C16</text>
<text x="130.7" y="50.8">C17</text>
<text x="130.7" y="53.3">C18</text>
<text x="165.6" y="48.3">D16</text>
<text x="165.6" y="50.8">D17</text>
<text x="165.6" y="53.3">D18</text>
<text x="202.9" y="48.3">E16</text>
<text x="202.9" y="50.8">E17</text>
<text x="202.9" y="53.3">E18</text>
<text x="230.3" y="50.8">F17</text>
<text x="61" y="55.8">A19</text>
<text x="61" y="58.3">A20</text>
<text x="95.9" y="55.8">B19</text>
<text x="95.9" y="58.3">B20</text>
<text x="130.7" y="55.8">C19</text>
<text x="130.7" y="58.3">C20</text>
<text x="165.6" y="55.8">D19</text>
<text x="165.6" y="58.3">D20</text>
<text x="202.9" y="55.8">E19</text>
<text x="202.9" y="58.3">E20</text>
<text x="230.3" y="55.8">F19</text>
<text x="61" y="60.8">A21</text>
<text x="61" y="63.2">A22</text>
<text x="61" y="65.7">A23</text>
<text x="95.9" y="60.8">B21</text>
<text x="95.9" y="63.2">B22</text>
<text x="95.9" y="65.7">B23</text>
<text x="130.7" y="60.8">C21</text>
<text x="130.7" y="63.2">C22</text>
<text x="130.7" y="65.7">C23</text>
<text x="165.6" y="60.8">D21</text>
<text x="165.6" y="63.2">D22</text>
<text x="165.6" y="65.7">D23</text>
<text x="202.9" y="60.8">E21</text>
<text x="202.9" y="63.2">E22</text>
<text x="202.9" y="65.7">E23</text>
<text x="230.3" y="60.8">F21</text>
<text x="230.3" y="65.7">F23</text>
<text x="61" y="68.2">A24</text>
<text x="61" y="70.7">A25</text>
<text x="95.9" y="68.2">B24</text>
<text x="95.9" y="70.7">B25</text>
<text x="130.7" y="68.2">C24</text>
<text x="130.7" y="70.7">C25</text>
<text x="165.6" y="68.2">D24</text>
<text x="165.6" y="70.7">D25</text>
<text x="202.9" y="68.2">E24</text>
<text x="202.9" y="70.7">E25</text>
<text x="230.3" y="70.7">F25</text>
<text x="63.3" y="99.6" transform="rotate(-90 63.3 99.6)">SYNC</text>
<text x="65.8" y="101.8" transform="rotate(-90 65.8 101.8)">PGOOD</text>
<text x="68.3" y="97.9" transform="rotate(-90 68.3 97.9)">VEA</text>
<text x="70.8" y="98.4" transform="rotate(-90 70.8 98.4)">GND</text>
<text x="60.8" y="104.4" transform="rotate(-90 60.8 104.4)">SYNCOUT</text>
<text x="56.1" y="110.6">EN</text>
<text x="56.1" y="113">SUP1</text>
<text x="56.1" y="108.1">BIAS</text>
<text x="68.7" y="108.1">OUT</text>
<text x="69.1" y="110.6">BST</text>
<text x="70.7" y="113">LX</text>
<text x="210.4" y="110.6">AGND</text>
<text x="210.4" y="113">IN</text>
<text x="223.5" y="110.6">BST</text>
<text x="224.2" y="113">SW</text>
<text x="56.1" y="118">PGND1</text>
<text x="56.1" y="115.5">SUP2</text>
<text x="65.7" y="118">PGND2</text>
<text x="70.6" y="115.5">FB</text>
<text x="210.4" y="115.5">EN/SYNC</text>
<text x="210.4" y="118">VCC</text>
<text x="222.8" y="118">GND</text>
<text x="224.9" y="115.5">FB</text>
<text x="56.1" y="120.5">PGND4</text>
<text x="65.7" y="120.5">PGND3</text>
<text x="63.3" y="151.9" transform="rotate(-90 63.3 151.9)">SYNC</text>
<text x="65.8" y="154" transform="rotate(-90 65.8 154)">PGOOD</text>
<text x="68.3" y="150.1" transform="rotate(-90 68.3 150.1)">VEA</text>
<text x="70.8" y="150.6" transform="rotate(-90 70.8 150.6)">GND</text>
<text x="56.1" y="160.3">BIAS</text>
<text x="60.8" y="156.7" transform="rotate(-90 60.8 156.7)">SYNCOUT</text>
<text x="68.7" y="160.3">OUT</text>
<text x="56.1" y="162.8">EN</text>
<text x="56.1" y="165.3">SUP1</text>
<text x="56.1" y="167.8">SUP2</text>
<text x="69.1" y="162.8">BST</text>
<text x="70.6" y="167.8">FB</text>
<text x="70.7" y="165.3">LX</text>
<text x="56.1" y="170.3">PGND1</text>
<text x="56.1" y="172.8">PGND4</text>
<text x="65.7" y="170.3">PGND2</text>
<text x="65.7" y="172.8">PGND3</text>
</g>
<g font-size="2.2" fill="#000080">
<text x="62.3" y="6">J5A</text>
<text x="97.1" y="6">J5B</text>
<text x="132" y="6">J5C</text>
<text x="166.8" y="6">J5D</text>
<text x="204.2" y="6">J5E</text>
<text x="231.5" y="6">J5F</text>
<text x="20" y="12">C99</text>
<text x="20" y="17">10uF</text>
<text x="29.9" y="12">C100</text>
<text x="29.9" y="17">10uF</text>
<text x="39.9" y="12">C101</text>
<text x="39.9" y="17">10uF</text>
<text x="29.9" y="24.4">C102</text>
<text x="29.9" y="26.9">10uF</text>
<text x="39.9" y="24.4">C103</text>
<text x="39.9" y="26.9">10uF</text>
<text x="52.3" y="74.2">244_11300_15</text>
<text x="87.2" y="74.2">244_11300_15</text>
<text x="122" y="74.2">244_11300_15</text>
<text x="156.9" y="74.2">244_11300_15</text>
<text x="196.7" y="74.2">244_11300_15</text>
<text x="224.1" y="74.2">244_11300_15</text>
<text x="44.8" y="79.2">R64</text>
<text x="44.8" y="81.7">OPEN</text>
<text x="59.8" y="79.2">R65</text>
<text x="74.7" y="79.2">1K</text>
<text x="17.5" y="94.1">R88</text>
<text x="52.3" y="91.7">U13</text>
<text x="17.5" y="96.6">10K</text>
<text x="27.4" y="99.1">C105</text>
<text x="34.9" y="99.1">C104</text>
<text x="239" y="101.6">C106</text>
<text x="27.4" y="104.1">1uF</text>
<text x="33.9" y="104.1">0.1uF</text>
<text x="210.9" y="105.6">U14</text>
<text x="239" y="104.1">0.1uF</text>
<text x="249" y="106.6">L17</text>
<text x="82.2" y="109.1">C107</text>
<text x="89.7" y="109.1">0.1uF</text>
<text x="97.1" y="111.6">L16</text>
<text x="249" y="109.1">4.7uH</text>
<text x="12.5" y="114">C108</text>
<text x="12.5" y="119">10uF</text>
<text x="20" y="114">C109</text>
<text x="20" y="119">10uF</text>
<text x="26.2" y="118.8">0.1uF</text>
<text x="27.4" y="114">C110</text>
<text x="33.9" y="119">0.1uF</text>
<text x="34.9" y="114">C111</text>
<text x="97.1" y="114">6.5uH</text>
<text x="109.6" y="119">R67</text>
<text x="122" y="116.5">C112</text>
<text x="132" y="116.5">C113</text>
<text x="141.9" y="116.5">C114</text>
<text x="151.9" y="116.5">C115</text>
<text x="161.8" y="116.5">C116</text>
<text x="186.7" y="116.5">R68</text>
<text x="186.7" y="119">10K</text>
<text x="251.5" y="119">R66 51k</text>
<text x="266.4" y="119">C119</text>
<text x="281.3" y="116.5">C120</text>
<text x="57.3" y="124">MAX20408</text>
<text x="112.1" y="121.5">51K</text>
<text x="122" y="121.5">100pF 100uF</text>
<text x="139.4" y="121.5">100uF</text>
<text x="149.4" y="121.5">100uF</text>
<text x="159.4" y="121.5">100uF</text>
<text x="169.3" y="121.5">C117</text>
<text x="169.3" y="124">22uF</text>
<text x="181.8" y="121.5">C118</text>
<text x="181.8" y="124">0.1uF</text>
<text x="196.7" y="121.5">C122</text>
<text x="206.4" y="124">C123</text>
<text x="211.1" y="122.5">MP2225GJ</text>
<text x="266.4" y="121.5">100uF</text>
<text x="281.3" y="121.5">100uF</text>
<text x="44.8" y="131.5">R71</text>
<text x="62.3" y="131.5">R72</text>
<text x="74.7" y="131.5">1K</text>
<text x="196.7" y="126.5">1uF</text>
<text x="206.4" y="126.3">0.1uF</text>
<text x="234" y="126.5">R69</text>
<text x="234" y="129">100k</text>
<text x="249" y="126.5">R70</text>
<text x="249" y="129">330k</text>
<text x="256.4" y="126.5">C121</text>
<text x="256.4" y="129">18pF</text>
<text x="44.8" y="134">OPEN</text>
<text x="109.6" y="136.5">R73</text>
<text x="124.5" y="136.5">R74</text>
<text x="52.3" y="143.9">U15</text>
<text x="109.6" y="138.9">22K</text>
<text x="124.5" y="138.9">62K</text>
<text x="34.9" y="151.4">C124</text>
<text x="24.9" y="156.4">C125</text>
<text x="24.9" y="161.4">1uF</text>
<text x="33.9" y="156.4">0.1uF</text>
<text x="82.2" y="161.4">C126</text>
<text x="89.7" y="161.4">0.1uF</text>
<text x="12.5" y="166.3">C127</text>
<text x="20" y="166.3">C128</text>
<text x="27.4" y="166.3">C129</text>
<text x="34.9" y="166.3">C130</text>
<text x="97.1" y="163.8">L18</text>
<text x="97.1" y="166.3">6.5uH</text>
<text x="12.5" y="171.3">10uF</text>
<text x="20" y="171.3">10uF</text>
<text x="26.2" y="171">0.1uF</text>
<text x="33.9" y="171.3">0.1uF</text>
<text x="109.6" y="171.3">R75</text>
<text x="112.1" y="173.8">51K</text>
<text x="122" y="168.8">C131</text>
<text x="122" y="173.8">100pF 22uF</text>
<text x="129.5" y="168.8">C132</text>
<text x="136.9" y="168.8">C133</text>
<text x="136.9" y="173.8">22uF</text>
<text x="144.4" y="168.8">C134</text>
<text x="144.4" y="173.8">22uF</text>
<text x="151.9" y="168.8">C135</text>
<text x="151.9" y="173.8">22uF</text>
<text x="57.3" y="176.3">MAX20408</text>
<text x="109.6" y="188.7">R76</text>
<text x="109.6" y="191.2">10K</text>
<text x="124.5" y="188.7">R77</text>
<text x="124.5" y="191.2">200K</text>
</g>
<g font-size="2.2" fill="#f00">
<text x="241.5" y="9.5">LAN_MX1P</text>
<text x="241.5" y="12">LAN_MX1N</text>
<text x="241.5" y="14.5">LAN_MX2P</text>
<text x="241.5" y="17">LAN_MX2N</text>
<text x="241.5" y="19.5">LAN_MX3P</text>
<text x="241.5" y="21.9">LAN_MX3N</text>
<text x="241.5" y="24.4">LAN_MX4P</text>
<text x="241.5" y="26.9">LAN_MX4N</text>
<text x="29.9" y="34.4">SLOT_ID0</text>
<text x="72.2" y="34.4">SLOT_ID1</text>
<text x="107.1" y="34.4">SLOT_ID2</text>
<text x="141.9" y="34.4">SLOT_ID3</text>
<text x="176.8" y="34.4">SLOT_ID4</text>
<text x="241.5" y="31.9">RS485P</text>
<text x="241.5" y="34.4">RS485N</text>
<text x="241.5" y="39.4">POWER_EN</text>
<text x="181.8" y="44.4">LAN_MX1P</text>
<text x="181.8" y="46.8">LAN_MX1N</text>
<text x="241.5" y="46.8">SLOT_ID0</text>
<text x="181.8" y="49.3">LAN_MX2P</text>
<text x="181.8" y="51.8">LAN_MX2N</text>
<text x="241.5" y="49.3">SLOT_ID1</text>
<text x="241.5" y="51.8">SLOT_ID2</text>
<text x="181.8" y="56.8">LAN_MX3N</text>
<text x="181.8" y="59.3">LAN_MX4P</text>
<text x="181.8" y="54.3">LAN_MX3P</text>
<text x="241.5" y="54.3">SLOT_ID3</text>
<text x="241.5" y="56.8">SLOT_ID4</text>
<text x="181.8" y="61.8">LAN_MX4N</text>
<text x="181.8" y="64.3">RS485_P</text>
<text x="181.8" y="66.8">RS485_N</text>
<text x="32.4" y="161.4">POWER_EN</text>
</g>
<g font-size="1.8">
<text x="31.1" y="1.8">5</text>
<text x="88.3" y="1.8">4</text>
<text x="145.5" y="1.8">3</text>
<text x="202.7" y="1.8">2</text>
<text x="259.9" y="1.8">1</text>
<text x=".7" y="29.1">D</text>
<text x="289.2" y="29.1">D</text>
<text x=".7" y="79.3">C</text>
<text x="289.2" y="79.3">C</text>
<text x=".7" y="129.5">B</text>
<text x="289.2" y="129.5">B</text>
<text x=".7" y="179.6">A</text>
<text x="289.2" y="179.6">A</text>
<text x="31.1" y="205">5</text>
<text x="88.3" y="205">4</text>
<text x="145.5" y="205">3</text>
<text x="202.7" y="205">2</text>
<text x="259.9" y="205">1</text>
</g>
</svg>
